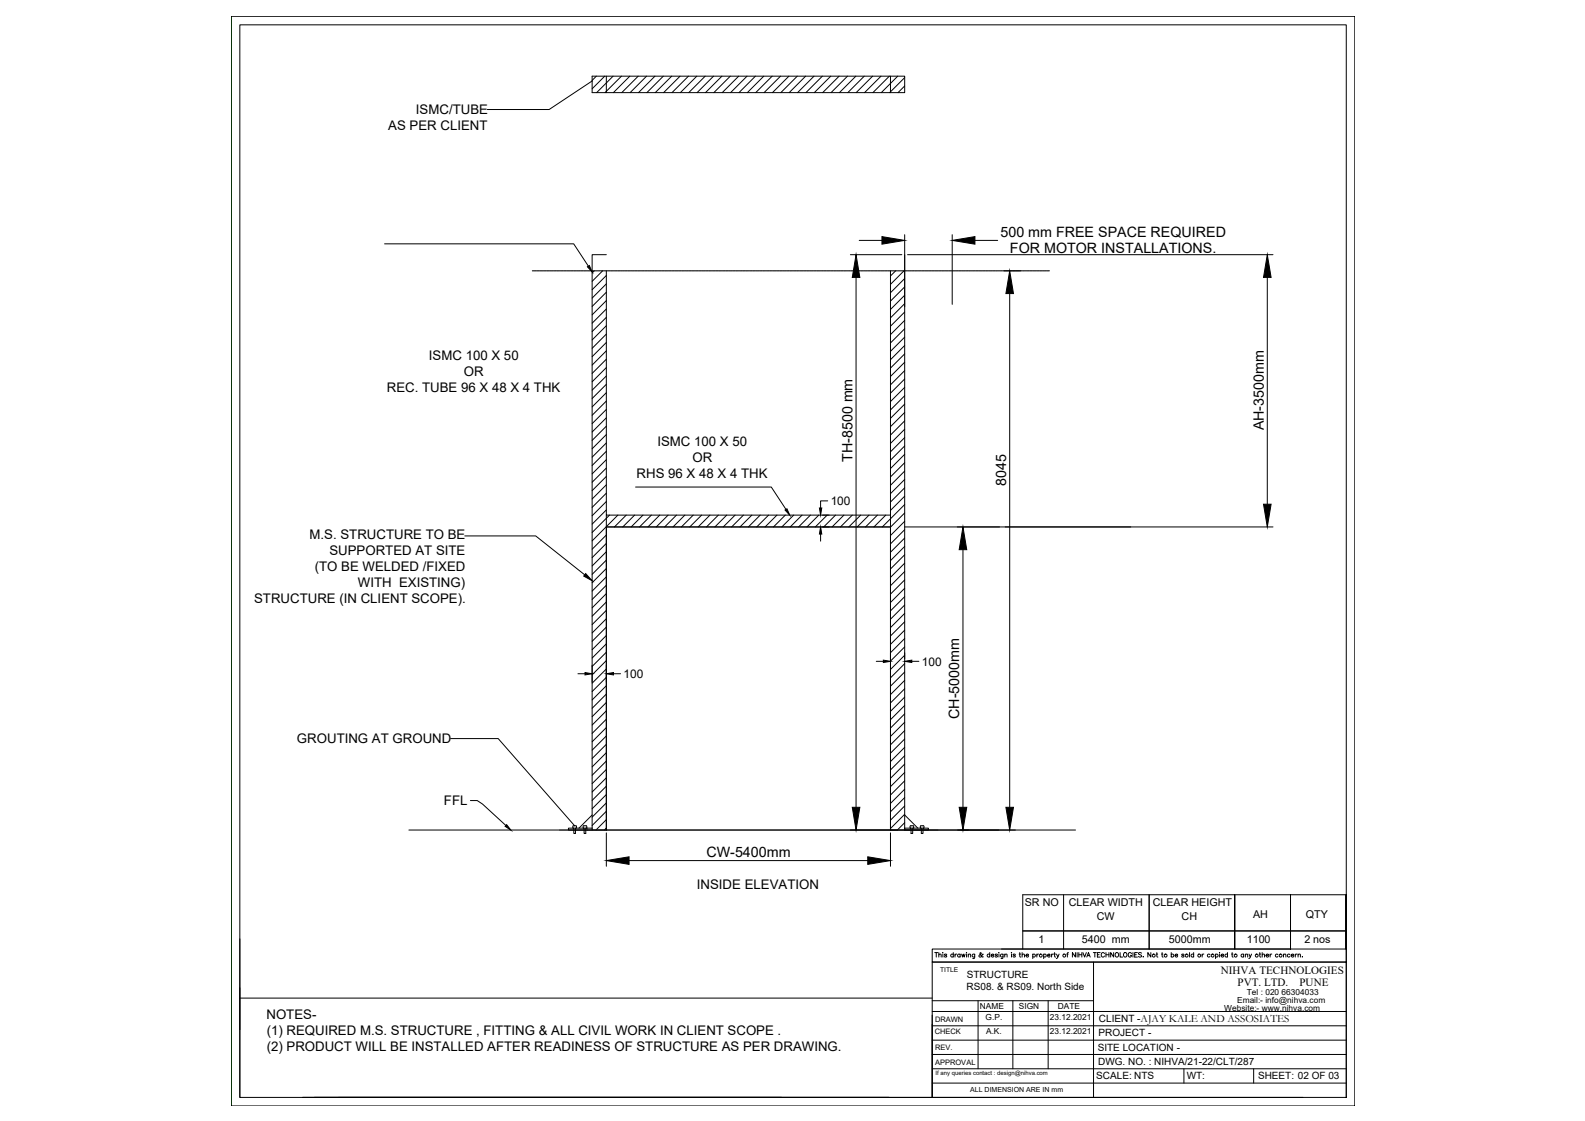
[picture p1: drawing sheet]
<svg xmlns="http://www.w3.org/2000/svg" width="594mm" height="420mm" viewBox="0 0 594 420" stroke-linecap="round" stroke-linejoin="round" font-family="sans-serif">
<!-- layer: 0 -->
<path d="M86.7 6.1v408.4" fill="none" stroke="#0f0" stroke-width=".37"/>
<!-- layer: at_Rect -->
<path d="M227.3 311.1v-113.6h106.5v113.6" fill="none" stroke="#000" stroke-width=".37"/>
<!-- layer: 0 -->
<path d="M227.3 311.1h106.5" fill="none" stroke="#a6a6a6" stroke-width=".37"/>
<g fill="none" stroke="#000" stroke-width=".37">
<path d="M86.7 6.1h421.1v408.4h-421.1zM89.9 9.3h414.7v402h-414.7zM221.9 30.4l-16.1 10.6h-23.2M221.9 28.6h117.2v6.1h-117.2zM223.5 28.6l-1.6 1.5M226.7 28.6l-4.8 4.7M227.3 28.6v6.1M229.8 28.6l-6.2 6.1M232.9 28.6l-6.1 6.1M236.1 28.6l-6.2 6.1M239.2 28.6l-6.2 6.1M242.3 28.6l-6.1 6.1"/>
<path d="M245.5 28.6l-6.2 6.1M248.6 28.6l-6.1 6.1M251.8 28.6l-6.2 6.1M254.9 28.6l-6.2 6.1M258 28.6l-6.1 6.1M261.2 28.6l-6.2 6.1M264.3 28.6l-6.2 6.1M267.4 28.6l-6.1 6.1M270.6 28.6l-6.2 6.1M273.7 28.6l-6.1 6.1M276.9 28.6l-6.2 6.1M280 28.6l-6.2 6.1"/>
<path d="M283.1 28.6l-6.1 6.1M286.3 28.6l-6.2 6.1M289.4 28.6l-6.2 6.1M292.6 28.6l-6.2 6.1M295.7 28.6l-6.2 6.1M298.8 28.6l-6.1 6.1M302 28.6l-6.2 6.1M305.1 28.6l-6.2 6.1M308.2 28.6l-6.1 6.1M311.4 28.6l-6.2 6.1M314.5 28.6l-6.2 6.1M317.7 28.6l-6.2 6.1"/>
<path d="M320.8 28.6l-6.2 6.1M323.9 28.6l-6.1 6.1M327.1 28.6l-6.2 6.1M330.2 28.6l-6.2 6.1M333.3 28.6l-6.1 6.1M333.8 28.6v6.1M336.5 28.6l-6.2 6.1M339.1 29.1l-5.7 5.6M339.1 32.2l-2.5 2.5M144.1 91.4h70.9l5.5 8.4M227.3 95.5h-5.4v214.9M318.7 95.5h19.3"/>
<path d="M322 90.1h8.6M339.1 88v223.1h8.9v-.7h-8.9M340.2 95.5h136.9M356.9 88v26.1M365.4 90.1h8.5M199.5 101.5h.2M199.8 101.5h.5M200.4 101.5h.4M200.9 101.5h.4M201.4 101.5h.5M202 101.5h.4M202.5 101.5h.4"/>
<path d="M203 101.5h.5M203.6 101.5h.4M204.1 101.5h.4M204.6 101.5h.5M205.2 101.5h.4M205.7 101.5h.4M206.2 101.5h.5M206.8 101.5h.4M207.3 101.5h.4M207.8 101.5h.5M208.4 101.5h.4M208.9 101.5h.4"/>
<path d="M209.4 101.5h.5M210 101.5h.4M210.5 101.5h.4M211 101.5h.5M211.6 101.5h.4M212.1 101.5h.4M212.6 101.5h.4M213.2 101.5h.4M213.7 101.5h.4M214.2 101.5h.4M214.8 101.5h.4M215.3 101.5h.4"/>
<path d="M215.8 101.5h.4M216.3 101.5h.5M216.9 101.5h.4M217.4 101.5h.4M217.9 101.5h.5M218.5 101.5h.4M219 101.5h.4M219.5 101.5h.5M220.1 101.5h.4M220.6 101.5h.4M221.1 101.5h.5M221.7 101.5h.4"/>
<path d="M222.2 101.5h.4M223.2 101.5h-.5l-.8 .8M223.3 101.5h.4M223.8 101.5h.4M224.3 101.5h.5M224.9 101.5h.4M225.4 101.5h.5l-4 3.9M225.9 101.5h.5M226.5 101.5h.4M227 101.5h.4M227.3 101.5v91.6h106.5v-91.6M227.3 103.3l-5.4 5.3"/>
<path d="M227.3 106.4l-5.4 5.3M227.3 109.5l-5.4 5.4M227.3 112.7l-5.4 5.3M227.3 115.8l-5.4 5.3M227.3 118.9l-5.4 5.4M227.5 101.5h.5M228.1 101.5h.4M228.6 101.5h.4M229.1 101.5h.4M229.7 101.5h.4M230.2 101.5h.4M230.7 101.5h.4"/>
<path d="M231.3 101.5h.4M231.8 101.5h.4M232.3 101.5h.4M232.9 101.5h.4M233.4 101.5h.4M233.9 101.5h.4M234.4 101.5h.5M235 101.5h.4M235.5 101.5h.4M236 101.5h.5M236.6 101.5h.4M237.1 101.5h.4"/>
<path d="M237.6 101.5h.5M238.2 101.5h.4M238.7 101.5h.4M239.2 101.5h.5M239.8 101.5h.4M240.3 101.5h.4M240.8 101.5h.5M241.4 101.5h.4M241.9 101.5h.4M242.4 101.5h.5M243 101.5h.4M243.5 101.5h.4"/>
<path d="M244 101.5h.5M244.6 101.5h.4M245.1 101.5h.4M245.6 101.5h.5M246.2 101.5h.4M246.7 101.5h.4M247.2 101.5h.5M247.8 101.5h.4M248.3 101.5h.4M248.8 101.5h.5M249.4 101.5h.4M249.9 101.5h.4"/>
<path d="M250.4 101.5h.5M251 101.5h.4M251.5 101.5h.4M252 101.5h.5M252.6 101.5h.4M253.1 101.5h.4M253.6 101.5h.4M254.2 101.5h.4M254.7 101.5h.4M255.2 101.5h.4M255.8 101.5h.4M256.3 101.5h.4"/>
<path d="M256.8 101.5h.4M257.4 101.5h.4M257.9 101.5h.4M258.4 101.5h.4M258.9 101.5h.5M259.5 101.5h.4M260 101.5h.4M260.5 101.5h.5M261.1 101.5h.4M261.6 101.5h.4M262.1 101.5h.5M262.7 101.5h.4"/>
<path d="M263.2 101.5h.4M263.7 101.5h.5M264.3 101.5h.4M264.8 101.5h.4M265.3 101.5h.5M265.9 101.5h.4M266.4 101.5h.4M266.9 101.5h.5M267.5 101.5h.4M268 101.5h.4M268.5 101.5h.5M269.1 101.5h.4"/>
<path d="M269.6 101.5h.4M270.1 101.5h.4M270.7 101.5h.4M271.2 101.5h.4M271.7 101.5h.4M272.3 101.5h.4M272.8 101.5h.4M273.3 101.5h.4M273.9 101.5h.4M274.4 101.5h.4M274.9 101.5h.4M275.4 101.5h.5"/>
<path d="M276 101.5h.4M276.5 101.5h.4M277 101.5h.5M277.6 101.5h.4M278.1 101.5h.4M278.6 101.5h.5M279.2 101.5h.4M279.7 101.5h.4M280.2 101.5h.5M280.8 101.5h.4M281.3 101.5h.4M281.8 101.5h.5"/>
<path d="M282.4 101.5h.4M282.9 101.5h.4M283.4 101.5h.5M284 101.5h.4M284.5 101.5h.4M285 101.5h.5M285.6 101.5h.4M286.1 101.5h.4M286.6 101.5h.5M287.2 101.5h.4M287.7 101.5h.4M288.2 101.5h.5"/>
<path d="M288.8 101.5h.4M289.3 101.5h.4M289.8 101.5h.5M290.4 101.5h.4M290.9 101.5h.4M291.4 101.5h.5M292 101.5h.4M292.5 101.5h.4M293 101.5h.5M293.6 101.5h.4M294.1 101.5h.4M294.6 101.5h.4"/>
<path d="M295.2 101.5h.4M295.7 101.5h.4M296.2 101.5h.4M296.8 101.5h.4M297.3 101.5h.4M297.8 101.5h.4M298.4 101.5h.4M298.9 101.5h.4M299.4 101.5h.4M299.9 101.5h.5M300.5 101.5h.4M301 101.5h.4"/>
<path d="M301.5 101.5h.5M302.1 101.5h.4M302.6 101.5h.4M303.1 101.5h.5M303.7 101.5h.4M304.2 101.5h.4M304.7 101.5h.5M305.3 101.5h.4M305.8 101.5h.4M306.3 101.5h.5M306.9 101.5h.4M307.4 101.5h.4"/>
<path d="M307.9 101.5h.5M308.5 101.5h.4M309 101.5h.4M309.5 101.5h.5M310.1 101.5h.4M310.6 101.5h.4M311.1 101.5h.5M311.7 101.5h.4M312.2 101.5h.4M312.7 101.5h.5M313.3 101.5h.4M313.8 101.5h.4"/>
<path d="M314.3 101.5h.5M314.9 101.5h.4M315.4 101.5h.4M315.9 101.5h.5M316.5 101.5h.4M317 101.5h.4M317.5 101.5h.4M318.1 101.5h.4M318.6 101.5h.4M319.1 101.5h.4M319.6 101.5h.5M320.2 101.5h.4"/>
<path d="M320.7 101.5h.4M320.9 104v198.6M321.2 101.5h.5M321.8 101.5h.4M322.3 101.5h.4M322.8 101.5h.5M323.4 101.5h.4M323.9 101.5h.4M324.4 101.5h.5M325 101.5h.4M325.5 101.5h.4M326 101.5h.5"/>
<path d="M326.6 101.5h.4M327.1 101.5h.4M327.6 101.5h.5M328.2 101.5h.4M328.7 101.5h.4M329.2 101.5h.5M329.8 101.5h.4M330.3 101.5h.4M330.8 101.5h.5M331.4 101.5h.4M331.9 101.5h.4M332.4 101.5h.5"/>
<path d="M333 101.5h.4M333.5 101.5h.4M334 101.5h.5M334.6 101.5h.4M335.1 101.5h.4M336 101.5h-.3l-1.9 1.9M336.2 101.5h.4M336.7 101.5h.4M337.2 101.5h.4M337.8 101.5h.4M338.3 101.5h.4M339.1 104.4l-5.3 5.3"/>
<path d="M339.1 107.5l-5.3 5.4M339.1 110.7l-5.3 5.3M339.1 113.8l-5.3 5.3M339.1 116.9l-5.3 5.4M339.2 101.5h-.4l-5 5.1M339.4 101.5h.4M339.9 101.5h.4M340.4 101.5h.4M340.9 101.5h.5M341.5 101.5h.4M342 101.5h.4M342.5 101.5h.5"/>
<path d="M343.1 101.5h.4M343.6 101.5h.4M344.1 101.5h.5M344.7 101.5h.4M345.2 101.5h.4M345.7 101.5h.5M346.3 101.5h.4M346.8 101.5h.4M347.3 101.5h.5M347.9 101.5h.4M348.4 101.5h.4M348.9 101.5h.5"/>
<path d="M349.5 101.5h.4M350 101.5h.4M350.5 101.5h.5M351.1 101.5h.4M351.6 101.5h.4M352.1 101.5h.5M352.7 101.5h.4M353.2 101.5h.4M353.7 101.5h.5M354.3 101.5h.4M354.8 101.5h.4M355.3 101.5h.5"/>
<path d="M355.9 101.5h.4M356.4 101.5h.4M356.9 101.5h.5M357.5 101.5h.4M358 101.5h.4M358.5 101.5h.5M359.1 101.5h.4M359.6 101.5h.4M360.1 101.5h.4M360.7 101.5h.4M361.2 101.5h.4M361.7 101.5h.4"/>
<path d="M362.3 101.5h.4M362.8 101.5h.4M363.3 101.5h.4M363.9 101.5h.4M364.4 101.5h.4M364.9 101.5h.4M365.4 101.5h.5M366 101.5h.4M366.5 101.5h.4M367 101.5h.5M367.6 101.5h.4M368.1 101.5h.4"/>
<path d="M368.6 101.5h.5M369.2 101.5h.4M369.7 101.5h.4M370.2 101.5h.5M370.8 101.5h.4M371.3 101.5h.4M371.8 101.5h.5M372.4 101.5h.4M372.9 101.5h.4M373.4 101.5h.5M374 101.5h.4M374.5 101.5h.4"/>
<path d="M375 101.5h.5M375.6 101.5h.4M376.1 101.5h6.8M378.4 110v192.6M383 101.5h.4M383.5 101.5h.5M384.1 101.5h.4M384.6 101.5h.4M385.1 101.5h.5M385.7 101.5h.4M386.2 101.5h.4M386.7 101.5h.5"/>
<path d="M387.3 101.5h.4M387.8 101.5h.4M388.3 101.5h.5M388.9 101.5h.4M389.4 101.5h.4M389.9 101.5h.5M390.5 101.5h.4M391 101.5h.4M391.5 101.5h.5M392.1 101.5h.4M392.6 101.5h.4M393.1 101.5h.3"/>
<path d="M475 104v85M227.3 122.1l-5.4 5.3M227.3 125.2l-5.4 5.4M227.3 128.4l-5.4 5.3M227.3 131.5l-5.4 5.3M227.3 134.6l-5.4 5.4M227.3 137.8l-5.4 5.3M339.1 120.1l-5.3 5.3M339.1 123.2l-5.3 5.3M339.1 126.4l-5.3 5.3M339.1 129.5l-5.3 5.3M339.1 132.6l-5.3 5.4"/>
<path d="M339.1 135.8l-5.3 5.3M339.1 138.9l-5.3 5.3M227.3 140.9l-5.4 5.3M227.3 144l-5.4 5.4M227.3 147.2l-5.4 5.3M227.3 150.3l-5.4 5.3M227.3 153.5l-5.4 5.3M227.3 156.6l-5.4 5.3M227.3 159.7l-5.4 5.4M339.1 142l-5.3 5.4M339.1 145.2l-5.3 5.3M339.1 148.3l-5.3 5.3"/>
<path d="M339.1 151.5l-5.3 5.3M339.1 154.6l-5.3 5.3M339.1 157.7l-5.3 5.4M227.3 162.9l-5.4 5.3M227.3 166l-5.4 5.3M227.3 169.1l-5.4 5.4M227.3 172.3l-5.4 5.3M227.3 175.4l-5.4 5.3M227.3 178.6l-5.4 5.3M339.1 160.9l-5.3 5.3M339.1 164l-5.3 5.3M339.1 167.1l-5.3 5.4"/>
<path d="M339.1 170.3l-5.3 5.3M339.1 173.4l-5.3 5.3M339.1 176.6l-5.3 5.3M339.1 179.7l-5.3 5.3M227.3 193.1v118M227.3 181.7l-5.4 5.3M227.3 184.8l-5.4 5.4M227.3 188l-5.4 5.3M227.3 191.1l-5.4 5.3M228.4 193.1l-6.5 6.5M231.6 193.1l-9.7 9.6M234.7 193.1l-4.4 4.4"/>
<path d="M237.9 193.1l-4.5 4.4M238.2 182.5h50.9l5.5 8.4M241 193.1l-4.4 4.4M244.1 193.1l-4.4 4.4M247.3 193.1l-4.5 4.4M250.4 193.1l-4.4 4.4M253.6 193.1l-4.5 4.4M256.7 193.1l-4.4 4.4M259.8 193.1l-4.4 4.4M263 193.1l-4.5 4.4M266.1 193.1l-4.4 4.4M269.2 193.1l-4.4 4.4"/>
<path d="M272.4 193.1l-4.5 4.4M275.5 193.1l-4.4 4.4M278.7 193.1l-4.5 4.4M281.8 193.1l-4.4 4.4M284.9 193.1l-4.4 4.4M288.1 193.1l-4.5 4.4M291.2 193.1l-4.4 4.4M294.3 193.1l-4.4 4.4M297.5 193.1l-4.5 4.4M300.6 193.1l-4.4 4.4M303.8 193.1l-4.5 4.4M306.9 193.1l-4.4 4.4"/>
<path d="M308.3 197.5h2.5M308.3 193.1h2.5M310 193.1l-4.4 4.4M310.2 187.7h-2.6v2.7M313.2 193.1l-4.5 4.4M316.3 193.1l-4.4 4.4M319.4 193.1l-4.4 4.4M322.6 193.1l-4.5 4.4M325.7 193.1l-4.4 4.4M328.9 193.1l-4.5 4.4M332 193.1l-4.4 4.4M333.8 193.1v118"/>
<path d="M339.1 189.1l-8.4 8.4M339.1 182.8l-5.3 5.4M339.1 186l-5.3 5.3M339.1 192.3l-5.3 5.3M339.1 195.4l-5.3 5.3M339.1 198.5l-5.3 5.4M339.1 197.5h138M174.2 200.9h26.6l18.4 14.6M227.3 200.5l-5.4 5.4M227.3 203.7l-5.4 5.3M227.3 206.8l-5.4 5.3M227.3 209.9l-5.4 5.4"/>
<path d="M227.3 213.1l-5.4 5.3M227.3 216.2l-5.4 5.3M227.3 219.4l-5.4 5.3M307.6 200.2v2.6M339.1 201.7l-5.3 5.3M339.1 204.8l-5.3 5.3M339.1 207.9l-5.3 5.4M339.1 211.1l-5.3 5.3M339.1 214.2l-5.3 5.3M339.1 217.4l-5.3 5.3M360.9 206v96.6M227.3 222.5l-5.4 5.3"/>
<path d="M227.3 225.6l-5.4 5.4M227.3 228.8l-5.4 5.3M227.3 231.9l-5.4 5.3M227.3 235l-5.4 5.4M227.3 238.2l-5.4 5.3M339.1 220.5l-5.3 5.3M339.1 223.6l-5.3 5.4M339.1 226.8l-5.3 5.3M339.1 229.9l-5.3 5.3M339.1 233l-5.3 5.4M339.1 236.2l-5.3 5.3M339.1 239.3l-5.3 5.3"/>
<path d="M216.6 252.5h2.7M221.9 249.3v6.4M227.3 241.3l-5.4 5.3M227.3 244.5l-5.4 5.3M227.3 247.6l-5.4 5.3M227.3 250.7l-5.4 5.4M227.3 253.9l-5.4 5.3M227.3 257l-5.4 5.3M229.9 252.5h2.7M328.4 247.9h2.7M339.1 242.5l-5.3 5.3M339.1 245.6l-5.3 5.3"/>
<path d="M339.1 248.7l-5.3 5.4M339.1 251.9l-5.3 5.3M339.1 255l-5.3 5.3M339.1 258.1l-5.3 5.4M341.8 247.9h2.6M168.9 276.8h17.8l28.7 32.7M227.3 260.1l-5.4 5.4M227.3 263.3l-5.4 5.3M227.3 266.4l-5.4 5.3M227.3 269.6l-5.4 5.3M227.3 272.7l-5.4 5.3M227.3 275.8l-5.4 5.4"/>
<path d="M227.3 279l-5.4 5.3M339.1 261.3l-5.3 5.3M339.1 264.4l-5.3 5.3M339.1 267.6l-5.3 5.3M339.1 270.7l-5.3 5.3M339.1 273.8l-5.3 5.4M339.1 277l-5.3 5.3M227.3 282.1l-5.4 5.3M227.3 285.2l-5.4 5.4M227.3 288.4l-5.4 5.3M227.3 291.5l-5.4 5.3M227.3 294.7l-5.4 5.3"/>
<path d="M227.3 297.8l-5.4 5.3M339.1 280.1l-5.3 5.3M339.1 283.2l-5.3 5.4M339.1 286.4l-5.3 5.3M339.1 289.5l-5.3 5.3M339.1 292.7l-5.3 5.3M339.1 295.8l-5.3 5.3M339.1 298.9l-5.3 5.4M153.3 311.1h249.8M176.3 300.1h2.6l2 1.3 8.7 8M214.7 309.7h1.4v.7h-.4v2h-.6v-2h-.4zM218.6 309.7h1.3v.7h-.3v2h-.7v-2h-.3z"/>
<path d="M221.9 310.4h-8.8v.7h7.1M221.9 310.4v.7M221.9 305.5l-4.9 4.9M227.3 312.2v12.5M227.3 300.9l-5.4 5.4M227.3 304.1l-5.4 5.3M227.3 307.2l-3.9 3.9M227.3 310.4l-.8 .7M333.8 312.2v12.5M339.1 302.1l-5.3 5.3M339.1 305.2l-5.3 5.3M339.1 308.4l-2.8 2.7"/>
<path d="M339.1 305.5l4.9 4.9M341.1 309.7h1.4v.7h-.4v2h-.6v-2h-.4zM344.9 309.7h1.4v.7h-.3v2h-.7v-2h-.4zM235.8 322.6h89.4M398.6 335.4v20.3M430.7 335.4v20.3M483.7 335.4v20.3zM504.6 335.4v20.3zM89.9 351.9v59.4M350.4 357h1.1M350.9 357v1.7M351.9 357.9l.8-.2 .1 1"/>
<path d="M351.9 357v1.7M353.3 357.1h.1M353.4 357.7v1M354.8 357.8l-.8-.1v.3l.8 .5-.3 .2-.5-.2M357.3 357.8a.54 .54 0 0 0-.8 0 .54 .54 0 0 0 0 .8 .54 .54 0 0 0 .8-.1M357.3 357v1.7M357.9 357.6v1.1M358.6 357.6l-.7 .5M359.9 357.8a.54 .54 0 0 0-.8 0 .54 .54 0 0 0 0 .8 .54 .54 0 0 0 .8-.1M359.9 357.6v1.1M360.4 357.6l.4 1.1 .3-1.1 .3 1.1 .3-1.1M362.2 357.1h.1"/>
<path d="M362.3 357.7v1M362.9 357.9l.8-.2 .1 1M362.9 357.6v1.1M365.3 357.6l-.1 1.5-.6 .1M365.3 357.8a.54 .54 0 0 0-.8 0 .54 .54 0 0 0 0 .8 .54 .54 0 0 0 .8-.1M368.5 357.8l-.2-.2a1.01 1.01 0 0 1-1.3 1v-.5l.8-.7-.3-.4-.1 .7 .7 .9h.4M371 357.8a.54 .54 0 0 0-.8 0 .54 .54 0 0 0 0 .8 .54 .54 0 0 0 .8-.1M371 357v1.7M371.5 358.1h1a.54 .54 0 0 0-.6-.5 .54 .54 0 0 0-.5 .6 .54 .54 0 0 0 .5 .5l.6-.2M373.9 357.8l-.8-.1v.3l.8 .5-.4 .2-.5-.2M374.3 357.1h.1M374.4 357.7v1"/>
<path d="M375.4 355.7h108.3M375.9 357.6v1.5l-.7 .1M375.9 357.8a.54 .54 0 0 0-.7 0 .54 .54 0 0 0 0 .8 .54 .54 0 0 0 .7-.1M376.6 357.9l.8-.2 .1 1M376.6 357.6v1.1M379 357.1h.1M379.1 357.7v1M380.6 357.8l-.8-.1v.3l.8 .5-.4 .2-.5-.2M382 357.6h.5M382.2 357v1.4l.4 .3M383.1 357.9l.8-.2 .1 1M383.1 357v1.7"/>
<path d="M383.3 355.7v-20.3h121.3v20.3M383.3 348.9h121.3M384.6 358.1h.9a.54 .54 0 0 0-.6-.5 .54 .54 0 0 0-.5 .6 .54 .54 0 0 0 .6 .5l.5-.2M387.1 357.8a.54 .54 0 0 1 .8 0 .54 .54 0 0 1 0 .8 .54 .54 0 0 1-.8-.1M387.1 357.6v1.7M388.6 357.6v1.1M389.3 357.6l-.7 .5M391.2 357.8a.54 .54 0 0 1 .8 0 .54 .54 0 0 1 0 .8 .54 .54 0 0 1-.8-.1M391.2 357.6v1.7M392.6 358.1h1a.54 .54 0 0 0-.6-.5 .54 .54 0 0 0-.5 .6 .54 .54 0 0 0 .5 .5l.6-.2M394.2 357.6v1.1M394.8 357.6l-.6 .5"/>
<path d="M395 357.6h.6M395.3 357v1.4l.4 .3M396 357.6l.5 1.1 .5-1.1M396.5 358.7l-.6 .6M399.8 357.6h.6M400.5 357l-.4 .4v1.3M403.1 357v1.7l-1.1-1.7v1.7M403.7 357v1.7M404.4 357v1.7M404.4 357.8h1.1M405.5 357v1.7M405.9 357l.6 1.7 .7-1.7"/>
<path d="M407.3 358.7l.7-1.7 .6 1.7M407.6 358.2h.8M409.8 357h1.1M410.4 357v1.7M411.3 357.8h.7M412.4 357h-1.1v1.7h1.1M414 357.4a.62 .62 0 0 0-.7-.4 .62 .62 0 0 0-.5 .7v.4a.62 .62 0 0 0 .5 .6 .62 .62 0 0 0 .7-.4M414.5 357.8h1.1M414.5 357v1.7M415.6 357v1.7M417.4 357v1.7l-1.1-1.7v1.7M419.8 357v1.7h1"/>
<path d="M424.1 357.4a.62 .62 0 0 0-.7-.4 .62 .62 0 0 0-.5 .7v.4a.61 .61 0 0 0 .6 .6 .61 .61 0 0 0 .6-.6h-.4M424.6 357v1.7M425.3 357.8h.6M426.3 357h-1v1.7h1M427.8 357.3l-.4-.3-.7 .3 .2 .4 .9 .5-.4 .5-.7-.2M428.5 358.6h.1M431.4 357v1.7l-1.2-1.7v1.7M433.4 357.6h.5M433.6 357v1.4l.4 .3M435.3 357.6h.6M435.6 357v1.4l.4 .3M439 357.8a.54 .54 0 0 1 .8 0 .54 .54 0 0 1 0 .8 .54 .54 0 0 1-.8-.1"/>
<path d="M439 357v1.7M440.4 358.1h1a.54 .54 0 0 0-.6-.5 .54 .54 0 0 0-.5 .6 .54 .54 0 0 0 .5 .5l.6-.2M443.8 357.8l-.8-.1v.3l.8 .5-.3 .2-.6-.2M445.9 357v1.7M447.4 357.8a.54 .54 0 0 0-.8 0 .54 .54 0 0 0 0 .8 .54 .54 0 0 0 .8-.1M447.4 357v1.7M450.6 357.6v1.1M451.2 357.6l-.6 .5M453.5 357.8a.54 .54 0 0 0-.8 0 .54 .54 0 0 0 0 .8 .54 .54 0 0 0 .8-.1M455.6 357.8a.54 .54 0 0 1 .8 0 .54 .54 0 0 1 0 .8 .54 .54 0 0 1-.8-.1M455.6 357.6v1.7M457 357.1h.1"/>
<path d="M457.1 357.7v1M457.7 358.1h.9a.54 .54 0 0 0-.5-.5 .54 .54 0 0 0-.5 .6 .54 .54 0 0 0 .5 .5l.5-.2M460.1 357.8a.54 .54 0 0 0-.8 0 .54 .54 0 0 0 0 .8 .54 .54 0 0 0 .8-.1M460.1 357v1.7M461.6 357.6h.5M461.8 357v1.4l.4 .3M462.8 355.7v-20.3v20.3M466.1 357.8a.54 .54 0 0 0-.8 0 .54 .54 0 0 0 0 .8 .54 .54 0 0 0 .8-.1M466.1 357.6v1.1M466.8 357.9l.8-.2 .1 1M466.8 357.6v1.1M468.1 357.6l.5 1.1 .5-1.1"/>
<path d="M468.6 358.7l-.5 .6M472 357.6h.5M472.2 357v1.4l.4 .3M473.1 357.9l.8-.2 .1 1M473.1 357v1.7M474.5 358.1h1a.54 .54 0 0 0-.6-.5 .54 .54 0 0 0-.5 .6 .54 .54 0 0 0 .5 .5l.6-.2M476 357.6v1.1M476.7 357.6l-.7 .5M479 357.8a.54 .54 0 0 0-.8 0 .54 .54 0 0 0 0 .8 .54 .54 0 0 0 .8-.1M481.1 357.9l.8-.2 .1 1M481.1 357.6v1.1M483.5 357.8a.54 .54 0 0 0-.8 0 .54 .54 0 0 0 0 .8 .54 .54 0 0 0 .8-.1"/>
<path d="M484 358.1h.9a.54 .54 0 0 0-.6-.5 .54 .54 0 0 0-.4 .6 .54 .54 0 0 0 .5 .5l.5-.2M485.5 357.6v1.1M486.1 357.6l-.6 .5M486.5 357.9l.8-.2 .1 1M486.5 357.6v1.1M488.1 358.6h.1M89.9 374.1h259.5M349.4 379.1h155.2M349.4 375.1h60.5M366.6 375.1v25.5M379.6 375.1v25.5M392.9 375.1v25.5"/>
<path d="M409.9 360.6h-60.5v50.7M349.4 395.2h155.2M349.4 389.9h155.2M349.4 384.5h155.2M126.8 411.3h361.6M292.9 411.3h-179.5h179.5M333.2 411.3h-215.4h215.4M349.4 400.6h155.2M349.4 406h155.2M409.9 411.3v-50.7h94.7h-155.2v-4.9h155.2v55.6M443.7 400.6v5.4M469.9 400.6v5.4"/>
<circle cx="390.1" cy="358.1" r=".56"/>
<circle cx="398.9" cy="358.1" r=".55"/>
<circle cx="418.6" cy="357.8" r=".77"/>
<circle cx="421.8" cy="357.8" r=".77"/>
<circle cx="432.4" cy="358.1" r=".55"/>
<circle cx="436.9" cy="358.1" r=".56"/>
<circle cx="444.8" cy="358.1" r=".56"/>
<circle cx="449.5" cy="358.1" r=".55"/>
<circle cx="454.5" cy="358.1" r=".55"/>
<circle cx="463.1" cy="358.1" r=".55"/>
<circle cx="471" cy="358.1" r=".55"/>
<circle cx="480" cy="358.1" r=".56"/>
</g>
<g fill="#000" stroke="#000" stroke-width=".37">
<path d="M220.2 100l.7-.5 1 2.4zM330.6 88.7l8.5 1.4-8.5 1.4zM356.9 90.1l8.5-1.4v2.8zM320.9 95.5l1.4 8.5h-2.9zM378.4 101.5l1.5 8.5h-2.9zM475 95.5l1.4 8.5h-2.8zM294.2 191.2l.8-.5 1 2.4zM307.1 190.4h.9l-.4 2.7zM473.6 189h2.8l-1.4 8.5zM219.5 215l2.4 2.7-3.1-1.8zM307.6 197.5l.4 2.7h-.9zM360.9 197.5l1.4 8.5h-2.8z"/>
<path d="M219.3 252.1l2.6 .4-2.6 .5zM227.3 252.5l2.6-.4v.9zM331.1 247.4l2.7 .5-2.7 .4zM339.1 247.9l2.7-.5v.9zM189.9 309.1l1.6 2-2.2-1.4zM319.4 302.6h2.9l-1.4 8.5zM359.5 302.6h2.8l-1.4 8.5zM377 302.6h2.9l-1.5 8.5zM227.3 322.6l8.5-1.5v2.9zM325.2 321.1l8.6 1.5-8.6 1.4z"/>
</g>
<!-- layer: at_Entity -->
<path d="M209.7 311.1h141.9" fill="none" stroke="#595959" stroke-width=".37"/>
<g font-size="5.4">
<text x="375" y="89">500 mm FREE SPACE REQUIRED</text>
<text x="378.6" y="95">FOR MOTOR INSTALLATIONS.</text>
<text x="473.7" y="161.3" transform="rotate(-90 473.7 161.3)">AH-3500mm</text>
<text x="319.5" y="173.2" transform="rotate(-90 319.5 173.2)">TH-8500 mm</text>
<text x="377.1" y="182.1" transform="rotate(-90 377.1 182.1)">8045</text>
<text x="359.6" y="269.4" transform="rotate(-90 359.6 269.4)">CH-5000mm</text>
<text x="264.8" y="321.2">CW-5400mm</text>
</g>
<g font-size="5">
<text x="155.9" y="42.9">ISMC/TUBE</text>
<text x="145.5" y="48.8">AS PER CLIENT</text>
<text x="160.8" y="134.8">ISMC 100 X 50</text>
<text x="173.9" y="140.8">OR</text>
<text x="145" y="146.8">REC. TUBE 96 X 48 X 4 THK</text>
<text x="246.4" y="167.2">ISMC 100 X 50</text>
<text x="259.5" y="173.2">OR</text>
<text x="238.6" y="179.2">RHS 96 X 48 X 4 THK</text>
<text x="116" y="202.2">M.S. STRUCTURE TO BE</text>
<text x="123.5" y="208.2">SUPPORTED AT SITE</text>
<text x="118" y="214.1">(TO BE WELDED /FIXED</text>
<text x="134.2" y="220.1">WITH EXISTING)</text>
<text x="95.3" y="226.1">STRUCTURE (IN CLIENT SCOPE).</text>
<text x="111.3" y="278.6">GROUTING AT GROUND</text>
<text x="166.4" y="301.8">FFL</text>
<text x="261.2" y="333.1">INSIDE ELEVATION</text>
<text x="99.9" y="382">NOTES-</text>
<text x="100" y="388">(1) REQUIRED M.S. STRUCTURE , FITTING &amp; ALL CIVIL WORK IN CLIENT SCOPE .</text>
<text x="100" y="394">(2) PRODUCT WILL BE INSTALLED AFTER READINESS OF STRUCTURE AS PER DRAWING.</text>
</g>
<g font-size="4.5">
<text x="311.3" y="189.3">100</text>
<text x="345.5" y="249.4">100</text>
<text x="233.7" y="254.1">100</text>
</g>
<g font-size="4.2">
<text x="457.6" y="364.9">NIHVA TECHNOLOGIES</text>
<text x="463.9" y="369.6">PVT. LTD.</text>
<text x="487.1" y="369.6">PUNE</text>
</g>
<g font-size="4">
<text x="384.1" y="339.7">SR NO</text>
<text x="400.6" y="339.7">CLEAR WIDTH</text>
<text x="432" y="339.7">CLEAR HEIGHT</text>
<text x="411.1" y="345">CW</text>
<text x="442.9" y="345">CH</text>
<text x="469.7" y="344">AH</text>
<text x="489.4" y="344">QTY</text>
<text x="389.3" y="353.4">1</text>
<text x="405.5" y="353.4">5400 mm</text>
<text x="438.1" y="353.4">5000mm</text>
<text x="467.3" y="353.4">1100</text>
<text x="488.9" y="353.4">2 nos</text>
</g>
<g font-size="3.7">
<text x="362.3" y="371.1">RS08. &amp; RS09. North Side</text>
<text x="362.4" y="366.6">STRUCTURE</text>
<text x="411.9" y="383.1">CLIENT -AJAY KALE AND ASSOSIATES</text>
<text x="411.8" y="388.5">PROJECT -</text>
<text x="411.4" y="393.8">SITE LOCATION -</text>
<text x="411.6" y="399.2">DWG. NO. : NIHVA/21-22/CLT/287</text>
<text x="410.9" y="404.6">SCALE: NTS</text>
<text x="444.8" y="404.5">WT:</text>
<text x="471.5" y="404.6">SHEET: 02 OF 03</text>
</g>
<g font-size="3.1">
<text x="463.7" y="375.8">Email:- info@nihva.com</text>
<text x="467.3" y="372.8">Tel : 020 66304033</text>
<text x="367.3" y="378.3">NAME</text>
<text x="369.4" y="382.3">G.P.</text>
<text x="381.9" y="378.3">SIGN</text>
<text x="393.5" y="382.4">23.12.2021</text>
<text x="396.5" y="378.3">DATE</text>
<text x="458.9" y="378.8">Website:- www.nihva.com</text>
<text x="369.6" y="387.6">A.K.</text>
<text x="393.5" y="387.7">23.12.2021</text>
</g>
<g font-size="2.8">
<text x="350.5" y="383">DRAWN</text>
<text x="350.3" y="387.7">CHECK</text>
<text x="350.5" y="393.7">REV.</text>
<text x="350.5" y="399.1">APPROVAL</text>
</g>
<text font-size="2.6" x="363.7" y="409.5">ALL DIMENSION ARE IN mm</text>
<text font-size="2.5" x="352.4" y="364.3">TITLE</text>
<text font-size="2.2" x="350.7" y="403">If any queries contact : design@nihva.com</text>
</svg>
